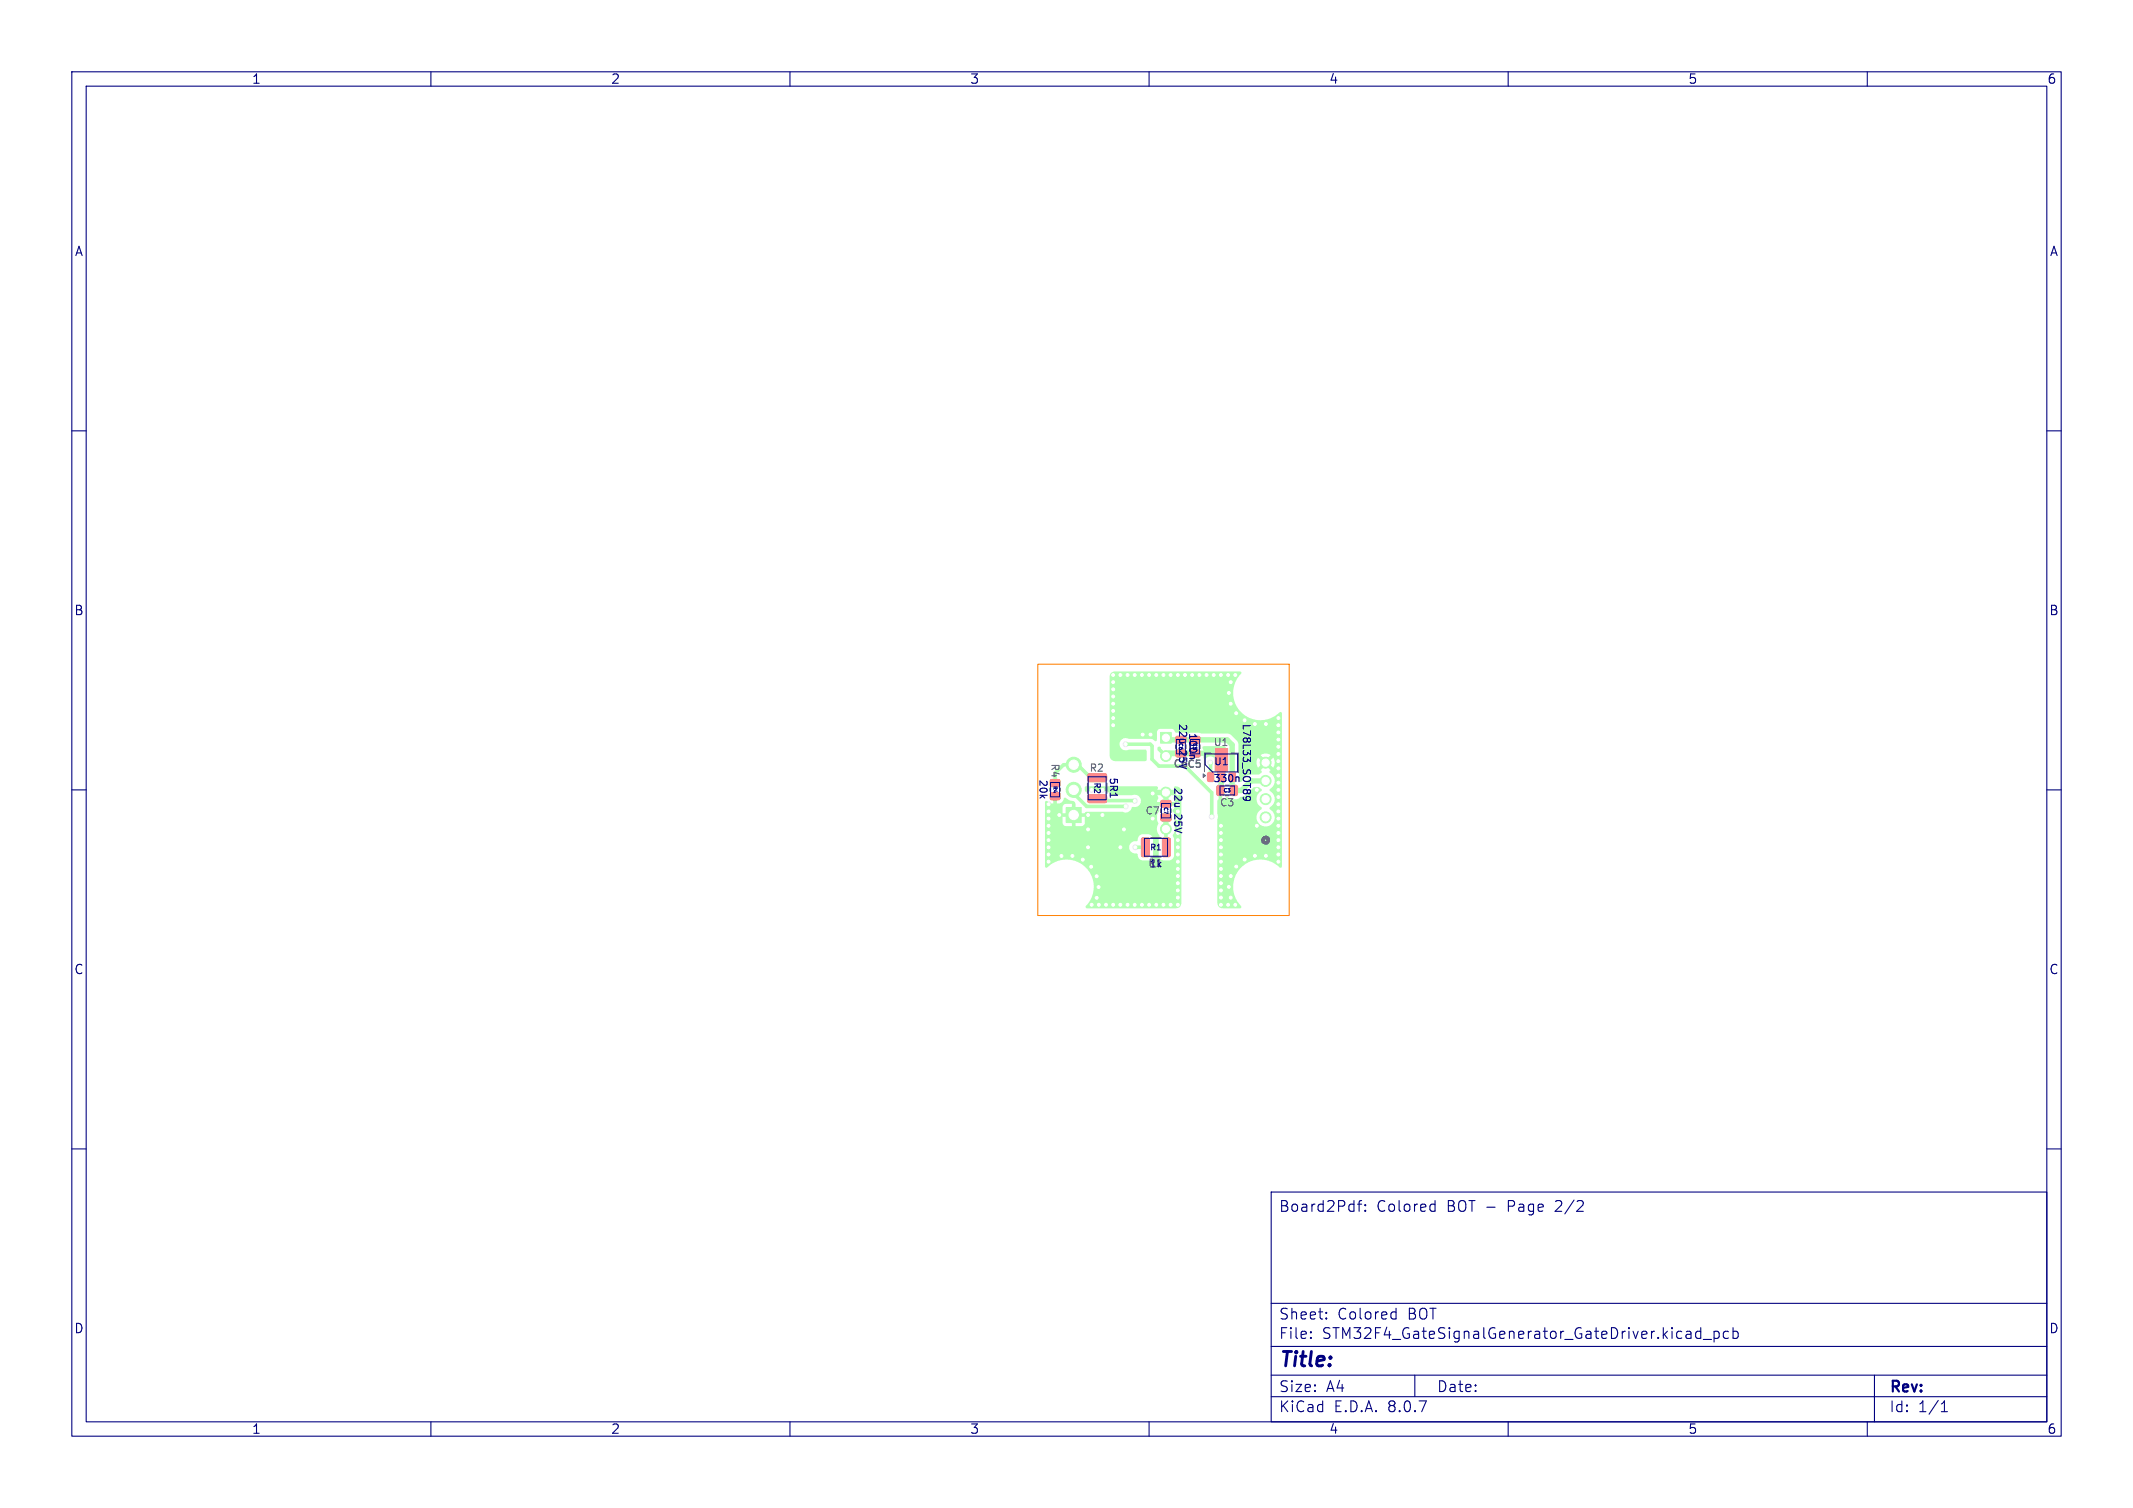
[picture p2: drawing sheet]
<svg xmlns="http://www.w3.org/2000/svg" width="297mm" height="210mm" viewBox="0 0 297 210" stroke-linecap="round" stroke-linejoin="round" font-family="sans-serif">
<g fill="#b3ffb3" stroke="#b3ffb3" stroke-width=".14">
<path d="M161.6 102h1.5v1.5h-1.5z"/>
<path d="M148.5 112.5h2.1v2.1h-2.1z"/>
<path d="M151.5 110.7h2.4l.2 .2v.7l-.3 .2h-2.2l-.2-.3z"/>
<path d="M151.5 107.8h2.4l.2 .2v.7l-.3 .2h-2.2l-.2-.3z"/>
<path d="M165.7 102.6h1.2l.2 .2v.6l-.3 .1h-1l-.2-.2z"/>
<path d="M165.7 104.5h1.2l.2 .2v.6l-.3 .1h-1l-.2-.2z"/>
<path d="M146.3 108.6h1.2l.1 .2v.6l-.2 .2h-1l-.2-.3z"/>
<path d="M146.3 110.4h1.2l.1 .2v.6l-.2 .2h-1l-.2-.3z"/>
<path d="M161.7 113.4h1.2l.2 .2-.1 .6-.2 .2-1-.1-.2-.2z"/>
<path d="M161.7 111.5h1.2l.2 .2-.1 .6-.2 .2-1-.1-.2-.2z"/>
<path d="M163.8 102.6l1.2-.1 .1 .3v.6l-.2 .1h-1l-.2-.2z"/>
<path d="M159 116.7h.8l.2 .1 .1 2.3-.2 .2h-.7l-.3-.1z"/>
<path d="M161.9 116.7h.8l.3 .1v2.3l-.2 .2h-.7l-.2-.1z"/>
<path d="M168.2 107.6h.6l.2 .1v.9l-.1 .2-.6 .1-.2-.2z"/>
<path d="M169.2 104.3h1.7v3.1h-.4v1.5h-.9v-1.5h-.4z"/>
<path d="M171.2 107.6h.6l.2 .1v.9l-.1 .2-.6 .1-.2-.2z"/>
<path d="M171.4 109.4h.7l.2 .1v1.1l-.1 .2h-.6l-.3-.1z"/>
<path d="M169.5 109.4h.7l.2 .1v1.1l-.1 .2h-.6l-.3-.1z"/>
<circle cx="162.3" cy="105.3" r=".75"/>
<circle cx="162.3" cy="110.4" r=".75"/>
<circle cx="162.3" cy="115.4" r=".75"/>
<circle cx="176.2" cy="113.8" r=".76"/>
<circle cx="176.2" cy="111.3" r=".76"/>
<circle cx="176.2" cy="108.7" r=".76"/>
<circle cx="176.2" cy="106.2" r=".76"/>
<circle cx="149.5" cy="110" r="1.05"/>
<circle cx="149.5" cy="106.5" r="1.05"/>
</g>
<g fill="#ececec" stroke="#ececec" stroke-width=".14">
<circle cx="152" cy="126" r=".35"/>
<circle cx="158" cy="126" r=".35"/>
<circle cx="149.3" cy="119.2" r=".35"/>
<circle cx="160.5" cy="110.5" r=".35"/>
<circle cx="151.9" cy="120.7" r=".35"/>
<circle cx="164" cy="121" r=".35"/>
<circle cx="156.5" cy="115.5" r=".35"/>
<circle cx="147.5" cy="113.5" r=".35"/>
<circle cx="156" cy="118" r=".35"/>
<circle cx="164" cy="125" r=".35"/>
<circle cx="150.8" cy="119.7" r=".35"/>
<circle cx="156" cy="126" r=".35"/>
<circle cx="164" cy="120" r=".35"/>
<circle cx="146" cy="117" r=".35"/>
<circle cx="146" cy="120" r=".35"/>
<circle cx="164" cy="123" r=".35"/>
<circle cx="161" cy="126" r=".35"/>
<circle cx="153" cy="126" r=".35"/>
<circle cx="146" cy="114" r=".35"/>
<circle cx="164" cy="124" r=".35"/>
<circle cx="146" cy="116" r=".35"/>
<circle cx="153.5" cy="113.5" r=".35"/>
<circle cx="164" cy="117" r=".35"/>
<circle cx="151.5" cy="113.5" r=".35"/>
<circle cx="160" cy="126" r=".35"/>
<circle cx="153.5" cy="110" r=".35"/>
<circle cx="153" cy="123.5" r=".35"/>
<circle cx="146" cy="119" r=".35"/>
<circle cx="164" cy="118" r=".35"/>
<circle cx="157" cy="126" r=".35"/>
<circle cx="164" cy="112" r=".35"/>
<circle cx="152.7" cy="122" r=".35"/>
<circle cx="154" cy="126" r=".35"/>
<circle cx="159" cy="126" r=".35"/>
<circle cx="146" cy="115" r=".35"/>
<circle cx="164" cy="122" r=".35"/>
<circle cx="146" cy="112" r=".35"/>
<circle cx="152.7" cy="125" r=".35"/>
<circle cx="151.5" cy="115.5" r=".35"/>
<circle cx="146" cy="113" r=".35"/>
<circle cx="164" cy="113" r=".35"/>
<circle cx="152" cy="110" r=".35"/>
<circle cx="162" cy="126" r=".35"/>
<circle cx="164" cy="119" r=".35"/>
<circle cx="146" cy="118" r=".35"/>
<circle cx="155" cy="126" r=".35"/>
<circle cx="163" cy="126" r=".35"/>
<circle cx="147.8" cy="119.2" r=".35"/>
<circle cx="151.5" cy="118" r=".35"/>
<circle cx="164" cy="126" r=".35"/>
<circle cx="160.5" cy="114" r=".35"/>
<circle cx="155" cy="99" r=".35"/>
<circle cx="178" cy="101" r=".35"/>
<circle cx="155" cy="94" r=".35"/>
<circle cx="170" cy="125" r=".35"/>
<circle cx="178" cy="109" r=".35"/>
<circle cx="178" cy="103" r=".35"/>
<circle cx="172.1" cy="120.7" r=".35"/>
<circle cx="155" cy="98" r=".35"/>
<circle cx="171.1" cy="96.5" r=".35"/>
<circle cx="178" cy="113" r=".35"/>
<circle cx="170" cy="120" r=".35"/>
<circle cx="160.2" cy="102.3" r=".35"/>
<circle cx="170" cy="117" r=".35"/>
<circle cx="171.4" cy="98" r=".35"/>
<circle cx="178" cy="100" r=".35"/>
<circle cx="158" cy="94" r=".35"/>
<circle cx="178" cy="115" r=".35"/>
<circle cx="165" cy="94" r=".35"/>
<circle cx="176.3" cy="119.2" r=".35"/>
<circle cx="176.3" cy="100.8" r=".35"/>
<circle cx="170" cy="118" r=".35"/>
<circle cx="171.1" cy="123.5" r=".35"/>
<circle cx="178" cy="111" r=".35"/>
<circle cx="163" cy="94" r=".35"/>
<circle cx="155" cy="96" r=".35"/>
<circle cx="172.1" cy="99.3" r=".35"/>
<circle cx="173.3" cy="100.3" r=".35"/>
<circle cx="178" cy="118" r=".35"/>
<circle cx="156" cy="94" r=".35"/>
<circle cx="178" cy="102" r=".35"/>
<circle cx="171.4" cy="125" r=".35"/>
<circle cx="171" cy="94" r=".35"/>
<circle cx="172" cy="126" r=".35"/>
<circle cx="155" cy="100" r=".35"/>
<circle cx="178" cy="105" r=".35"/>
<circle cx="161" cy="94" r=".35"/>
<circle cx="178" cy="107" r=".35"/>
<circle cx="170" cy="119" r=".35"/>
<circle cx="167" cy="94" r=".35"/>
<circle cx="178" cy="104" r=".35"/>
<circle cx="159" cy="94" r=".35"/>
<circle cx="178" cy="117" r=".35"/>
<circle cx="178" cy="108" r=".35"/>
<circle cx="170" cy="123" r=".35"/>
<circle cx="174.7" cy="100.8" r=".35"/>
<circle cx="178" cy="116" r=".35"/>
<circle cx="160" cy="94" r=".35"/>
<circle cx="171.4" cy="95" r=".35"/>
<circle cx="169" cy="94" r=".35"/>
<circle cx="155" cy="95" r=".35"/>
<circle cx="170" cy="124" r=".35"/>
<circle cx="166" cy="94" r=".35"/>
<circle cx="178" cy="110" r=".35"/>
<circle cx="157" cy="94" r=".35"/>
<circle cx="171" cy="126" r=".35"/>
<circle cx="170" cy="94" r=".35"/>
<circle cx="178" cy="114" r=".35"/>
<circle cx="162" cy="94" r=".35"/>
<circle cx="171.4" cy="122" r=".35"/>
<circle cx="159.1" cy="102.3" r=".35"/>
<circle cx="173.3" cy="119.7" r=".35"/>
<circle cx="155" cy="97" r=".35"/>
<circle cx="178" cy="112" r=".35"/>
<circle cx="178" cy="106" r=".35"/>
<circle cx="170" cy="122" r=".35"/>
<circle cx="178" cy="120" r=".35"/>
<circle cx="168" cy="94" r=".35"/>
<circle cx="178" cy="119" r=".35"/>
<circle cx="164" cy="94" r=".35"/>
<circle cx="175" cy="110" r=".35"/>
<circle cx="155" cy="101" r=".35"/>
<circle cx="170" cy="116" r=".35"/>
<circle cx="172" cy="94" r=".35"/>
<circle cx="175" cy="115" r=".35"/>
<circle cx="170" cy="126" r=".35"/>
<circle cx="170" cy="115" r=".35"/>
<circle cx="170" cy="121" r=".35"/>
<circle cx="174.7" cy="119.2" r=".35"/>
<circle cx="168.5" cy="106.2" r=".35"/>
<circle cx="156.7" cy="112.3" r=".35"/>
<circle cx="158" cy="111.5" r=".35"/>
<circle cx="158.1" cy="118" r=".35"/>
<circle cx="156.7" cy="103.6" r=".35"/>
<circle cx="168.7" cy="113.7" r=".35"/>
</g>
<path d="M162.3 110.4v1.6M162.3 113.9v1.5M162.3 115.4h.1M162.3 102.7l.3 .3h8.3l.7 .7v6.1l.2 .3h1.1M162.3 110.4h.1M162.7 104.9h1.7M163.9 110.4h-3.3l-.1 .1M164.4 104.9h2M169.7 104.9h-7l-.4 .4M170.1 108.1v1.8l-.2 .2M174.2 108.8h2" fill="none" stroke="#b3ffb3" stroke-width=".75"/>
<path d="M149.5 110v.5l1.8 1.8h5.4M152.8 111.2l.2 .3h5M152.8 108.3h-.9l-1.8-1.8h-2l-1.2 1.2v1.4M156.7 103.6h3.5l.2 .3v1.8l1 1h3.6l3.7 3.7v3.3M158.1 118h1.4M162.3 115.4v2.5l.1 .1M168.5 106.2l.1 2" fill="none" stroke="#b3ffb3" stroke-width=".5"/>
<g fill="#b3ffb3">
<path d="M145.5 111.6l.2-.1 .1 .1a.81 .81 0 0 0 .9 .3v-.9l.2-.1h.1l.2 .2v.8a.95 .95 0 0 0 1-.8h.1l.5 .3 .6 .2 .3 .2 .1 1.1h-.5v-.9h-.9a.48 .48 0 0 0-.4 .4v.9h.9v.5h-.9v.8a.48 .48 0 0 0 .4 .5h.9v-1h.5v1h.8a.48 .48 0 0 0 .5-.5v-.8h-1v-.5h1l.2-.2h5a.95 .95 0 0 0 1.4-.7 .88 .88 0 0 0 1.2-.9 .88 .88 0 0 0-1.3-.8h-2.9l-.2-.1a.71 .71 0 0 0-.6-.4h-2.3l-.3 .1a.43 .43 0 0 1-.2-.8h9.9l.2 .1v.2a1.5 1.5 0 0 0 .1 1.4l-.2 .5h2.5v-.1a.85 .85 0 0 1 0-.9v-.6l-.1-.3a.39 .39 0 0 1 .3-.3 .39 .39 0 0 1 .4 .1l.2 .2 .1 .5v5.1h-.9l-.2-.6v-.3a1.23 1.23 0 0 0 .2-1l-.3-.6 .2-.5 .1-.2h-2.5l.3 .7-.2 .3a1.23 1.23 0 0 0-.1 1 .85 .85 0 0 1 0 .9 1.46 1.46 0 0 0 .4 1.3l-.1 .5h-.8a.73 .73 0 0 0-.7-.7h-.8a.79 .79 0 0 0-.7 .9h-.1a.88 .88 0 0 0-1.1 .9 .88 .88 0 0 0 1.1 .9l.1 .2a.73 .73 0 0 0 .7 .7h.9l.4-.3 .1-.2 .1-2.4h.8v2.2a.73 .73 0 0 0 .6 .7h.9l.4-.3 .2-.2v-2.4a.88 .88 0 0 1 .1-1.1v-.4h.9v10.3a.76 .76 0 0 1-.8 .8h-12.4l-.2-.2a3.8 3.8 0 0 0 .1-5.5 3.8 3.8 0 0 0-5.4 0h-.3v-.1z"/>
<path d="M154.7 93.8l.3-.2 .3-.1h17.4l.2 .2a3.8 3.8 0 0 0-.1 5.5 3.8 3.8 0 0 0 5.4 0h.2l.1 .1v21.4l-.1 .1h-.2a3.8 3.8 0 0 0-5.4 .1 3.8 3.8 0 0 0 .1 5.3l-.1 .3h-.1h-2.4a.76 .76 0 0 1-.8-.8v-11.6l.1-.4-.1-2.2 .2-.2v-2.4l-.2-.2v-2.7l-.2-.1a.92 .92 0 0 0-1.5-.2l-.2-.2v-.3h-3l-.1-.1-.1-.3 .2-.1h3l-.2-.6 .2-.2 3 .1 .1 .2v3.2l-.1 1.4-.4 .1v2.4l.7-.3 .5 .3a1.33 1.33 0 0 0 1.3-.3 1.2 1.2 0 0 0 .9-.4l.9-.9 .7-.1a.54 .54 0 0 1 .5 .5 1.3 1.3 0 0 0-.1 2.3 .22 .22 0 0 1-.1 .4 1.27 1.27 0 0 0-.2 1.9 1.27 1.27 0 0 0 1.9-.1 1.27 1.27 0 0 0-.4-1.9v-.2a1.3 1.3 0 0 0 0-2.3v-.3l.1-.1a1.26 1.26 0 0 0-.1-2.2 .21 .21 0 0 1 .1-.3l-.5-.6 .3-.4 .6 .6 .1-.1a1.24 1.24 0 0 0-.1-1.3l-.6 .6-.3-.4 .5-.5-.2-.2a1.26 1.26 0 0 0-1.2 .2l.6 .5-.4 .4-.5-.6-.1 .1a1.24 1.24 0 0 0 .1 1.3l.5-.6 .4 .4-.6 .6h.1a.39 .39 0 0 1-.4 .6h-1.3l-1 1a.22 .22 0 0 1-.4-.2l-.1-5.1-.1-.4-.9-.9-.4-.1h-3.7l-.4-.2h-1.1a.78 .78 0 0 1-.8 0h-1.2l-.3-.4-.4-.1h-1.6l-.4 .3v1.2l-.1 .2-.7-.3h-3.1a.87 .87 0 0 0-1.3 .7 .87 .87 0 0 0 1.3 .8h2.3l.2 .2v1.3l-.2 .1h-4.3a.76 .76 0 0 1-.7-.8v-10.9z"/>
<path d="M161.2 104.1l.3-.1 .1 .2 .6 .6-.3 .4-.7-.7z"/>
</g>
<g fill="#fff" stroke="#fff" stroke-width=".14">
<circle cx="152" cy="126" r=".2"/>
<circle cx="158" cy="126" r=".2"/>
<circle cx="149.3" cy="119.2" r=".2"/>
<circle cx="160.5" cy="110.5" r=".2"/>
<circle cx="151.9" cy="120.7" r=".2"/>
<circle cx="164" cy="121" r=".2"/>
<circle cx="156.5" cy="115.5" r=".2"/>
<circle cx="147.5" cy="113.5" r=".2"/>
<circle cx="156" cy="118" r=".2"/>
<circle cx="164" cy="125" r=".2"/>
<circle cx="150.8" cy="119.7" r=".2"/>
<circle cx="156" cy="126" r=".2"/>
<circle cx="164" cy="120" r=".2"/>
<circle cx="146" cy="117" r=".2"/>
<circle cx="146" cy="120" r=".2"/>
<circle cx="164" cy="123" r=".2"/>
<circle cx="161" cy="126" r=".2"/>
<circle cx="153" cy="126" r=".2"/>
<circle cx="146" cy="114" r=".2"/>
<circle cx="164" cy="124" r=".2"/>
<circle cx="146" cy="116" r=".2"/>
<circle cx="153.5" cy="113.5" r=".2"/>
<circle cx="164" cy="117" r=".2"/>
<circle cx="151.5" cy="113.5" r=".2"/>
<circle cx="160" cy="126" r=".2"/>
<circle cx="153.5" cy="110" r=".2"/>
<circle cx="153" cy="123.5" r=".2"/>
<circle cx="146" cy="119" r=".2"/>
<circle cx="164" cy="118" r=".2"/>
<circle cx="157" cy="126" r=".2"/>
<circle cx="152.7" cy="122" r=".2"/>
<circle cx="154" cy="126" r=".2"/>
<circle cx="159" cy="126" r=".2"/>
<circle cx="146" cy="115" r=".2"/>
<circle cx="164" cy="122" r=".2"/>
<circle cx="146" cy="112" r=".2"/>
<circle cx="152.7" cy="125" r=".2"/>
<circle cx="151.5" cy="115.5" r=".2"/>
<circle cx="146" cy="113" r=".2"/>
<circle cx="164" cy="113" r=".2"/>
<circle cx="152" cy="110" r=".2"/>
<circle cx="162" cy="126" r=".2"/>
<circle cx="164" cy="119" r=".2"/>
<circle cx="146" cy="118" r=".2"/>
<circle cx="155" cy="126" r=".2"/>
<circle cx="163" cy="126" r=".2"/>
<circle cx="147.8" cy="119.2" r=".2"/>
<circle cx="151.5" cy="118" r=".2"/>
<circle cx="164" cy="126" r=".2"/>
<circle cx="160.5" cy="114" r=".2"/>
<circle cx="155" cy="99" r=".2"/>
<circle cx="178" cy="101" r=".2"/>
<circle cx="155" cy="94" r=".2"/>
<circle cx="170" cy="125" r=".2"/>
<circle cx="178" cy="109" r=".2"/>
<circle cx="178" cy="103" r=".2"/>
<circle cx="172.1" cy="120.7" r=".2"/>
<circle cx="155" cy="98" r=".2"/>
<circle cx="171.1" cy="96.5" r=".2"/>
<circle cx="178" cy="113" r=".2"/>
<circle cx="170" cy="120" r=".2"/>
<circle cx="160.2" cy="102.3" r=".2"/>
<circle cx="170" cy="117" r=".2"/>
<circle cx="171.4" cy="98" r=".2"/>
<circle cx="178" cy="100" r=".2"/>
<circle cx="158" cy="94" r=".2"/>
<circle cx="178" cy="115" r=".2"/>
<circle cx="165" cy="94" r=".2"/>
<circle cx="176.3" cy="119.2" r=".2"/>
<circle cx="176.3" cy="100.8" r=".2"/>
<circle cx="170" cy="118" r=".2"/>
<circle cx="171.1" cy="123.5" r=".2"/>
<circle cx="178" cy="111" r=".2"/>
<circle cx="163" cy="94" r=".2"/>
<circle cx="155" cy="96" r=".2"/>
<circle cx="172.1" cy="99.3" r=".2"/>
<circle cx="173.3" cy="100.3" r=".2"/>
<circle cx="178" cy="118" r=".2"/>
<circle cx="156" cy="94" r=".2"/>
<circle cx="178" cy="102" r=".2"/>
<circle cx="171.4" cy="125" r=".2"/>
<circle cx="171" cy="94" r=".2"/>
<circle cx="172" cy="126" r=".2"/>
<circle cx="155" cy="100" r=".2"/>
<circle cx="178" cy="105" r=".2"/>
<circle cx="161" cy="94" r=".2"/>
<circle cx="178" cy="107" r=".2"/>
<circle cx="170" cy="119" r=".2"/>
<circle cx="167" cy="94" r=".2"/>
<circle cx="178" cy="104" r=".2"/>
<circle cx="159" cy="94" r=".2"/>
<circle cx="178" cy="117" r=".2"/>
<circle cx="178" cy="108" r=".2"/>
<circle cx="170" cy="123" r=".2"/>
<circle cx="174.7" cy="100.8" r=".2"/>
<circle cx="178" cy="116" r=".2"/>
<circle cx="160" cy="94" r=".2"/>
<circle cx="171.4" cy="95" r=".2"/>
<circle cx="169" cy="94" r=".2"/>
<circle cx="155" cy="95" r=".2"/>
<circle cx="170" cy="124" r=".2"/>
<circle cx="166" cy="94" r=".2"/>
<circle cx="178" cy="110" r=".2"/>
<circle cx="157" cy="94" r=".2"/>
<circle cx="171" cy="126" r=".2"/>
<circle cx="170" cy="94" r=".2"/>
<circle cx="178" cy="114" r=".2"/>
<circle cx="162" cy="94" r=".2"/>
<circle cx="171.4" cy="122" r=".2"/>
<circle cx="159.1" cy="102.3" r=".2"/>
<circle cx="173.3" cy="119.7" r=".2"/>
<circle cx="155" cy="97" r=".2"/>
<circle cx="178" cy="112" r=".2"/>
<circle cx="178" cy="106" r=".2"/>
<circle cx="170" cy="122" r=".2"/>
<circle cx="178" cy="120" r=".2"/>
<circle cx="168" cy="94" r=".2"/>
<circle cx="178" cy="119" r=".2"/>
<circle cx="164" cy="94" r=".2"/>
<circle cx="175" cy="110" r=".2"/>
<circle cx="155" cy="101" r=".2"/>
<circle cx="170" cy="116" r=".2"/>
<circle cx="172" cy="94" r=".2"/>
<circle cx="175" cy="115" r=".2"/>
<circle cx="170" cy="126" r=".2"/>
<circle cx="170" cy="115" r=".2"/>
<circle cx="170" cy="121" r=".2"/>
<circle cx="174.7" cy="119.2" r=".2"/>
<circle cx="168.5" cy="106.2" r=".2"/>
<circle cx="156.7" cy="112.3" r=".2"/>
<circle cx="158" cy="111.5" r=".2"/>
<circle cx="158.1" cy="118" r=".2"/>
<circle cx="156.7" cy="103.6" r=".2"/>
<circle cx="168.7" cy="113.7" r=".2"/>
<circle cx="148.5" cy="123.5" r="1.6"/>
<circle cx="148.5" cy="96.5" r="1.6"/>
<circle cx="175.5" cy="96.5" r="1.6"/>
<circle cx="162.3" cy="102.7" r=".5"/>
<circle cx="162.3" cy="105.3" r=".5"/>
<circle cx="162.3" cy="110.4" r=".5"/>
<circle cx="162.3" cy="115.4" r=".5"/>
<circle cx="176.2" cy="113.8" r=".51"/>
<circle cx="176.2" cy="111.3" r=".51"/>
<circle cx="176.2" cy="108.8" r=".51"/>
<circle cx="176.2" cy="106.2" r=".51"/>
<circle cx="149.5" cy="113.5" r=".65"/>
<circle cx="149.5" cy="110" r=".65"/>
<circle cx="149.5" cy="106.5" r=".65"/>
<circle cx="175.5" cy="123.5" r="1.6"/>
</g>
<g fill="#ff8a8a" stroke="#ff8a8a" stroke-width=".14">
<path d="M151.5 110.7h2.4l.2 .2v.7l-.3 .2h-2.2l-.2-.3z"/>
<path d="M151.5 107.8h2.4l.2 .2v.7l-.3 .2h-2.2l-.2-.3z"/>
<path d="M165.7 102.6h1.2l.2 .2v.6l-.3 .1h-1l-.2-.2z"/>
<path d="M165.7 104.5h1.2l.2 .2v.6l-.3 .1h-1l-.2-.2z"/>
<path d="M146.3 108.6h1.2l.1 .2v.6l-.2 .2h-1l-.2-.3z"/>
<path d="M146.3 110.4h1.2l.1 .2v.6l-.2 .2h-1l-.2-.3z"/>
<path d="M161.7 113.4h1.2l.2 .2-.1 .6-.2 .2-1-.1-.2-.2z"/>
<path d="M161.7 111.5h1.2l.2 .2-.1 .6-.2 .2-1-.1-.2-.2z"/>
<path d="M163.8 102.6l1.2-.1 .1 .3v.6l-.2 .1h-1l-.2-.2z"/>
<path d="M159 116.7h.8l.2 .1 .1 2.3-.2 .2h-.7l-.3-.1z"/>
<path d="M161.9 116.7h.8l.3 .1v2.3l-.2 .2h-.7l-.2-.1z"/>
<path d="M168.2 107.6h.6l.2 .1v.9l-.1 .2-.6 .1-.2-.2z"/>
<path d="M169.2 104.3h1.7v3.1h-.4v1.5h-.9v-1.5h-.4z"/>
<path d="M171.2 107.6h.6l.2 .1v.9l-.1 .2-.6 .1-.2-.2z"/>
<path d="M171.4 109.4h.7l.2 .1v1.1l-.1 .2h-.6l-.3-.1z"/>
<path d="M169.5 109.4h.7l.2 .1v1.1l-.1 .2h-.6l-.3-.1z"/>
</g>
<circle cx="176.2" cy="117" r=".38" fill="none" stroke="#626262" stroke-width=".51"/>
<path d="M146.2 109.7v.5M147.6 109.7v.5M151.4 109v1.5M160.2 116.6h1.5M160.2 119.4h1.5M163.1 112.6v.6M163.7 103.7v.5M167.1 103.7v.5M168.7 104.9h-1v2.6M170.6 110.8h.5M171.5 104.9h.9v2.7" fill="none" stroke="#626262" stroke-width=".14"/>
<path d="M167.5 107.8l.4 .2-.4 .3z" fill="#626262" stroke="#626262" stroke-width=".14"/>
<g fill="none" stroke="#000080" stroke-width=".15">
<path d="M10 10h277v190h-277zM12 12h273v186h-273zM60 10v2M110 10v2M160 10v2M210 10v2M260 10v2M10 60h2M285 60h2M10 110h2M154.6 110.5v.5M166.3 105.3l-.1 .3h-.6"/>
<path d="M173.7 110.9l-.2 .2v.2l.2 .2M173.9 110.9l.2 .2-.1 .3a.66 .66 0 0 1-.9-.2v-.2M285 110h2M10 160h2M177 166h108v32h-108zM189 167.7h.6M189.6 167.2l-.3 .1-.1 .1v1.3M190.1 168.6h.1l-.1 .1M190.1 168.6h-.1l.1 .1M190.1 167.8v.1M190.1 168.6v.1M190.1 167.8h.1l-.1 .1"/>
<path d="M190.1 167.8h-.1l.1 .1M199.4 167.7l.4 .1M199.8 167.2v1.5M199.8 168.6l-.4 .1M285 160h2M60 198v2M110 198v2M160 198v2M177 194.5h108M177 191.5h108M177 187.5h108M177 181.5h108"/>
<path d="M182.5 186.3h.1l-.1 .1M182.5 186.3v.1M182.5 185.5v.1M182.5 185.5h.1l-.1 .1M184.7 183.6v.1M184.7 183.6h-.1l.1 .1M184.7 182.8v.1M184.7 182.8h-.1l.1 .1M194 182.7l.4 .1M194.4 182.2v1.5M194.4 183.6l-.4 .1M197 191.5v3"/>
<path d="M210 198v2M236.8 184.9v1.5M236.8 185.5l-.4-.1-.3 .3v.4l.1 .2 .2 .1 .4-.1M237.2 186.5h1.1M238.7 185.5l.4-.1 .3 .3v.4l-.2 .2-.1 .1-.4-.1M238.7 185.4v1.5M240.7 185.5l-.5-.1-.2 .3v.4l.1 .2 .1 .1 .5-.1M241.3 185.5l.4-.1 .3 .3v.4l-.1 .2-.2 .1-.4-.1M241.3 184.9v1.5M260 198v2M261 191.5v6.5M270.3 196.6h.9"/>
<path d="M270.3 195.5l.4-.4v1.5"/>
</g>
<path d="M146.3 109h1.2v2h-1.2zM151.5 108.2h2.5v3.2h-2.5zM159.4 116.8h3.2v2.4h-3.2zM161.7 111.9h1.3v2h-1.3zM163.8 103v2M165.7 103h1.3v2h-1.3M167.8 105h4.5v2.5h-3.5l-1-1zM169.9 109.5v1.2h2v-1.2" fill="none" stroke="#000080" stroke-width=".14"/>
<path d="M144.5 92.5h35v35h-35z" fill="none" stroke="#ff8000" stroke-width=".14"/>
<text font-size="2.8" fill="#000080" x="178" y="190.9">Title:</text>
<g font-size="2.1" fill="#000080">
<text x="178" y="169">Board2Pdf:</text>
<text x="191.7" y="169">Colored</text>
<text x="201.5" y="169">BOT -</text>
<text x="210.2" y="169">Page</text>
<text x="217" y="169">2/2</text>
<text x="178" y="184">Sheet:</text>
<text x="186.2" y="184">Colored</text>
<text x="196.1" y="184">BOT</text>
<text x="178" y="186.7">File:</text>
<text x="184.1" y="186.7">STM32F4_GateSignalGenerator_GateDriver.kicad_pcb</text>
<text x="178" y="196.9">KiCad</text>
<text x="178" y="194.1">Size:</text>
<text x="184.7" y="194.1">A4</text>
<text x="185.7" y="196.9">E.D.A.</text>
<text x="193.3" y="196.9">8.0.7</text>
<text x="200" y="194.1">Date:</text>
<text x="263" y="194.3">Rev:</text>
<text x="263" y="196.9">Id:</text>
<text x="267.1" y="196.9">1/1</text>
</g>
<g font-size="1.8" fill="#000080">
<text x="35" y="11.9">1</text>
<text x="85" y="11.9">2</text>
<text x="135" y="11.9">3</text>
<text x="185" y="11.9">4</text>
<text x="235" y="11.9">5</text>
<text x="285" y="11.9">6</text>
<text x="10.3" y="35.9">A</text>
<text x="285.4" y="35.9">A</text>
<text x="10.3" y="85.9">B</text>
<text x="285.3" y="85.9">B</text>
<text x="10.3" y="135.9">C</text>
<text x="285.3" y="135.9">C</text>
<text x="10.3" y="185.9">D</text>
<text x="285.3" y="185.9">D</text>
<text x="35" y="199.9">1</text>
<text x="85" y="199.9">2</text>
<text x="135" y="199.9">3</text>
<text x="185" y="199.9">4</text>
<text x="235" y="199.9">5</text>
<text x="285" y="199.9">6</text>
</g>
<g font-size="1.4" fill="#000080">
<text x="164" y="100.7" transform="rotate(90 164 100.7)">22u</text>
<text x="165.4" y="102" transform="rotate(90 165.4 102)">100n</text>
<text x="172.8" y="100.7" transform="rotate(90 172.8 100.7)">L78L33_SOT89</text>
<text x="164" y="104.5" transform="rotate(90 164 104.5)">25V</text>
<text x="168.9" y="106.8">U1</text>
<text x="144.5" y="108.5" transform="rotate(90 144.5 108.5)">20k</text>
<text x="154.3" y="108.2" transform="rotate(90 154.3 108.2)">5R1</text>
<text x="163.3" y="109.6" transform="rotate(90 163.3 109.6)">22u</text>
<text x="163.3" y="113.4" transform="rotate(90 163.3 113.4)">25V</text>
<text x="168.9" y="109.1">330n</text>
<text x="159.9" y="121">1k</text>
</g>
<g font-size="1.4" fill="#626262">
<text x="146.2" y="106.2" transform="rotate(90 146.2 106.2)">R4</text>
<text x="151.6" y="107.7">R2</text>
<text x="163.2" y="107.1">C6C5</text>
<text x="168.9" y="104.1">U1</text>
<text x="159.4" y="113.6">C7</text>
<text x="169.8" y="112.5">C3</text>
</g>
<g font-size="1.1" fill="#000080">
<text x="152.2" y="108.9" transform="rotate(90 152.2 108.9)">R2</text>
<text x="160.1" y="118.6">R1</text>
</g>
<g font-size=".7" fill="#000080">
<text x="164.1" y="103.4" transform="rotate(90 164.1 103.4)">C6</text>
<text x="166" y="103.4" transform="rotate(90 166 103.4)">C5</text>
<text x="146.5" y="109.4" transform="rotate(90 146.5 109.4)">R4</text>
<text x="162" y="112.3" transform="rotate(90 162 112.3)">C7</text>
<text x="170.3" y="110.5">C3</text>
</g>
</svg>
